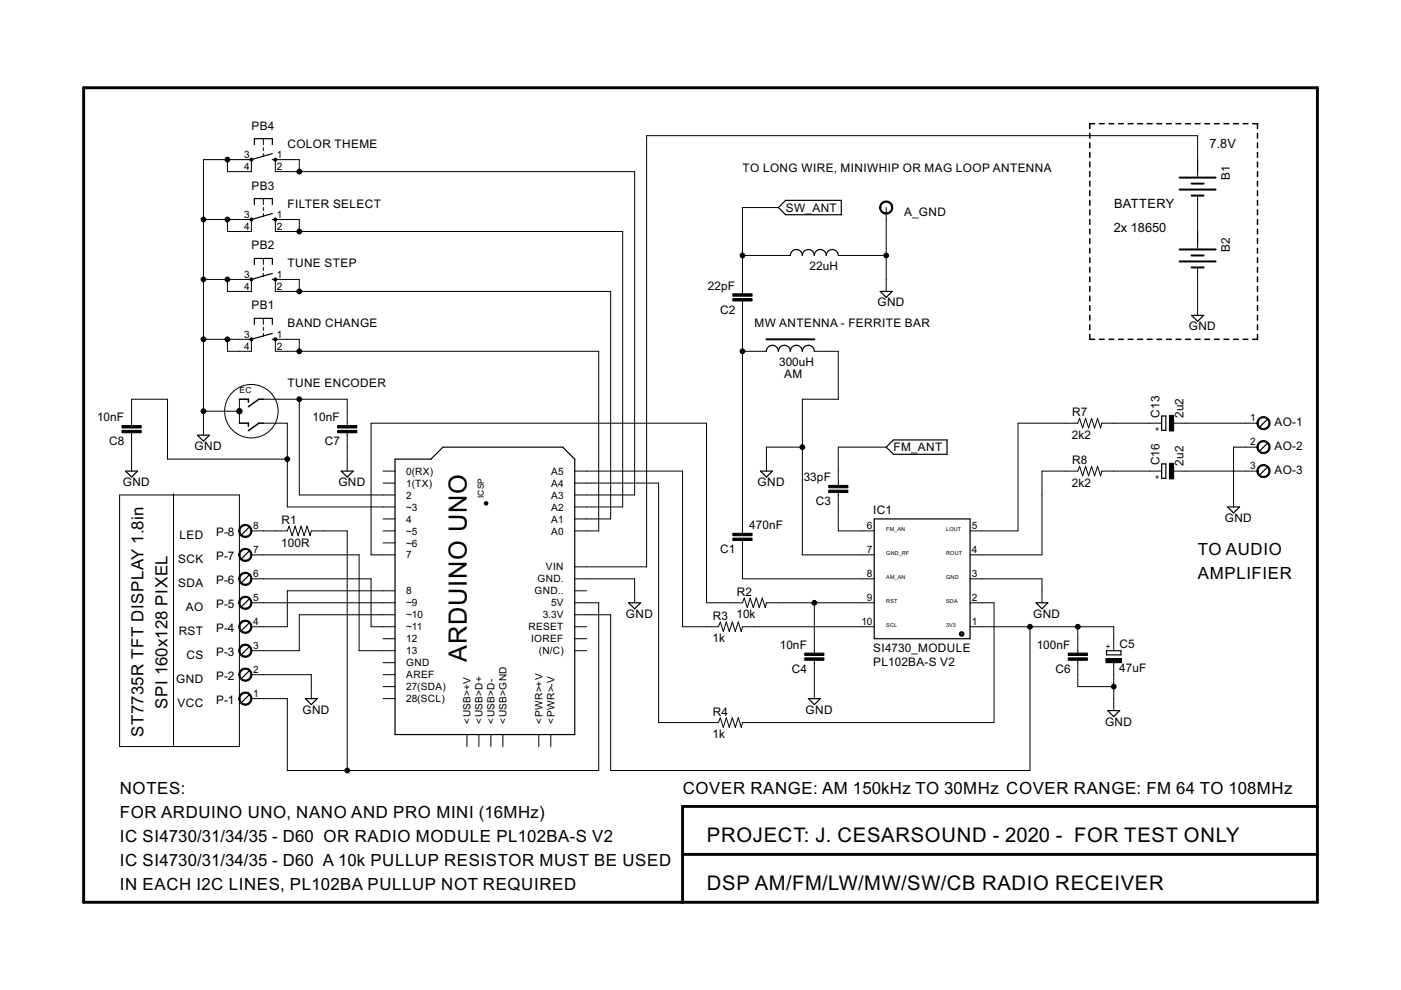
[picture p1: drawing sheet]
<svg xmlns="http://www.w3.org/2000/svg" width="297mm" height="210mm" viewBox="0 0 297 210" stroke-linecap="round" stroke-linejoin="round" font-family="sans-serif">
<g fill="none" stroke="#000" stroke-width=".21">
<path d="M48.2 33.8v2.6h5.1v-2.6h-10.2v58.5M55.8 29.4v1.3M55.8 31.3v.6M55.8 32.6v.6M63.5 36.4v-2.6h-5.1v2.6h76.2v68.5h-12.7M253.9 37.4v-8.6h-116.8v91.4h-15.2M43.1 46.5h10.2v2.6h-5.1v-2.6M43.1 59.2h10.2v2.6h-5.1v-2.6M55.8 42.1v1.3M55.8 44v.6M55.8 45.3v.6M55.8 54.8v1.3"/>
<path d="M55.8 56.7v.6M55.8 58v.6M63.5 49.1v-2.6h-5.1v2.6h73.6v58.4h-10.1M157.4 54.2h10.2M165 44h-7.6v18.3M177.7 54.2h10.2M187.9 44v17.8M253.9 41.5v11.1M253.9 56.7v10.2M43.1 71.9h10.2v2.6h-5.1v-2.6M55.8 67.5v1.3M55.8 69.4v.6"/>
<path d="M55.8 70.7v.6M63.5 74.5v-2.6h-5.1v2.6h68.5v38.1h-5M63.5 61.8v-2.6h-5.1v2.6h71.1v48.2h-7.6M157.4 74.5h5.1M157.4 63.8v49.3M172.7 74.5h5v10.1h-7.6v33h15.3M27.9 90.2v-5.6h7.6v12.7h25.4M27.9 91.8v8.1M43.1 87.2h7.7M50.8 84.6v5.1M55.8 89.7h5.1v17.8h22.9M55.8 84.6h17.8v5.6"/>
<path d="M63.5 84.6v20.3h20.3M73.6 91.8v8.1M81.2 99.9h2.6M121.9 99.9h22.8v33h7.6l.4-1 .7 2 .6-2 .6 2 .7-2 .6 2 .6-2 .7 2 .2-1h28M170.1 94.8h-7.6v5.1M187.9 94.8h-10.2v8.1M246.3 99.9h-12.7l-.3 1-.6-2-.6 2-.7-2-.6 2-.6-2-.7 2-.6-2-.4 1h-7.6v17.7h-15.2M246.3 89.7h-12.7l-.3 1-.6-2-.6 2-.7-2-.6 2-.6-2-.7 2-.6-2-.4 1h-12.7v22.9h-10.1M248.8 89.7h17.8M248.8 99.9h17.8M266.6 94.8h-5.1v12.7M25.4 104.9h25.4v53.4h-25.4z"/>
<path d="M36.8 104.7v53.3M53.3 117.6h22.8v20.4h7.7M53.3 112.6h7.6l.4-1.1 .6 2.1 .7-2.1 .6 2.1 .6-2.1 .7 2.1 .6-2.1 .6 2.1 .3-1h7.6v50.8M81.2 112.6h2.6M81.2 115.1h2.6M81.2 110h2.6M81.2 102.4h2.6M83.8 117.6h-5.1v-27.9h71.1v38.1h7.6l.4-1 .6 2 .7-2 .6 2 .6-2 .7 2 .6-2 .6 2 .3-1h22.9M121.9 102.4h17.7v50.8h12.7l.4-1 .7 2 .6-2 .6 2 .7-2 .6 2 .6-2 .7 2 .2-1h53.4v-25.4h-5.1M157.4 114.6v8.1h28M177.7 104.4v8.2h7.7M53.3 122.7h25.4v10.2h5.1"/>
<path d="M53.3 127.8h30.5M81.2 135.4h2.6M83.8 130.3h-20.3v7.7h-10.2M83.8 125.3h-22.9v7.6h-7.6M121.9 127.8h5v35.6h-66v-15.3h-7.6M121.9 138h2.5M121.9 132.9h2.5M121.9 122.7h12.7v5.1M121.9 135.4h2.5M121.9 130.3h7.6v33.1h88.9v-30.5M121.9 125.3h2.5M172.7 127.8v10.7"/>
<path d="M172.7 140v8.1M205.7 132.9h30.4v5.1M205.7 122.7h15.2v5.1M228.5 140v5.6h7.6M228.5 132.9v5.6M53.3 143h12.7v5.1M81.2 148.1h2.6M81.2 143h2.6M81.2 145.6h2.6M81.2 140.5h2.6M99 155.7v2.6M101.5 155.7v2.6"/>
<path d="M104.1 155.7v2.6M106.6 155.7v2.6M114.2 155.7v2.6M116.8 155.7v2.6M236.1 140.5v10.2"/>
<circle cx="53.3" cy="87.2" r="5.7"/>
</g>
<path d="M17.7 18.6h261.6v172.7h-261.6zM279.3 171h-134.6v20.3M144.7 181.1h134.6" fill="none" stroke="#000" stroke-width=".61"/>
<g fill="none" stroke="#000" stroke-width=".32">
<path d="M231.1 28.3v1M231.1 30.3v1M231.1 32.3v1.1M231.1 34.4v1M231.1 36.4v1M231.1 38.4v1.1M232.1 26.2h-1v1.1M233.1 26.2h1M235.1 26.2h1.1M237.2 26.2h1M239.2 26.2h1M241.2 26.2h1.1"/>
<path d="M243.2 26.2h1.1M245.3 26.2h1M247.3 26.2h1M249.3 26.2h1.1M251.4 26.2h1M253.4 26.2h1M255.4 26.2h1.1M257.5 26.2h1M259.5 26.2h1M261.5 26.2h1.1M263.6 26.2h1M265.6 26.2h1v1.1"/>
<path d="M266.6 28.3v1M266.6 30.3v1M266.6 32.3v1.1M266.6 34.4v1M266.6 36.4v1M266.6 38.4v1.1M231.1 40.4v1.1M231.1 42.5v1M231.1 44.5v1.1M231.1 46.5v1.1M231.1 48.6v1M231.1 50.6v1"/>
<path d="M231.1 52.6v1.1M231.1 54.7v1M231.1 56.7v1M231.1 58.7v1.1M266.6 40.4v1.1M266.6 42.5v1M266.6 44.5v1.1M266.6 46.5v1.1M266.6 48.6v1M266.6 50.6v1M266.6 52.6v1.1M266.6 54.7v1"/>
<path d="M266.6 56.7v1M266.6 58.7v1.1M231.1 60.7v1.1M231.1 62.8v1M231.1 64.8v1M231.1 66.8v1.1M231.1 68.9v1M231.1 70.9v1h1M233.1 71.9h1M235.1 71.9h1.1M237.2 71.9h1M239.2 71.9h1"/>
<path d="M241.2 71.9h1.1M243.2 71.9h1.1M245.3 71.9h1M247.3 71.9h1M249.3 71.9h1.1M251.4 71.9h1M253.4 71.9h1M255.4 71.9h1.1M257.5 71.9h1M259.5 71.9h1M261.5 71.9h1.1M263.6 71.9h1"/>
<path d="M266.6 70.9v1h-1M266.6 60.7v1.1M266.6 62.8v1M266.6 64.8v1M266.6 66.8v1.1M266.6 68.9v1M50.8 84.6h1.9v.7M50.8 89.7h1.9v.7M55.8 84.6h-.9l-2.2 1.6M55.8 89.7h-.9l-2.2 1.6"/>
</g>
<g fill="none" stroke="#000" stroke-width=".25">
<path d="M53.9 30.7v-1.3h3.8v1.3M57.7 33.8h.7M57.7 32.6l-4.4 1.2M53.9 43.4v-1.3h3.8v1.3M53.9 56.1v-1.3h3.8v1.3M57.7 59.2h.7M57.7 58l-4.4 1.2M57.7 46.5h.7M57.7 45.3l-4.4 1.2M165 44l1.6-1.5h11.8v3h-11.8zM167.6 54.2a1.27 1.27 0 0 1 1.2-1.3 1.27 1.27 0 0 1 1.3 1.3 1.27 1.27 0 0 1 1.3-1.3 1.27 1.27 0 0 1 1.3 1.3 1.27 1.27 0 0 1 1.2-1.3 1.27 1.27 0 0 1 1.3 1.3 1.27 1.27 0 0 1 1.3-1.3 1.27 1.27 0 0 1 1.2 1.3M53.9 68.8v-1.3h3.8v1.3"/>
<path d="M57.7 71.9h.7M57.7 70.7l-4.4 1.2M162.5 74.5a1.27 1.27 0 0 1 1.3-1.3 1.27 1.27 0 0 1 1.2 1.3 1.27 1.27 0 0 1 1.3-1.3 1.27 1.27 0 0 1 1.3 1.3 1.27 1.27 0 0 1 1.2-1.3 1.27 1.27 0 0 1 1.3 1.3 1.27 1.27 0 0 1 1.3-1.3 1.27 1.27 0 0 1 1.3 1.3M186.6 61.8h2.6l-1.3 1.3zM252.6 66.9h2.6l-1.3 1.2zM26.6 99.9h2.6l-1.3 1.3zM41.9 92.3h2.5l-1.3 1.2zM72.3 99.9h2.6l-1.3 1.3zM83.8 97.3h7.6l2.5-2.5h25.4l2.6 2.5v58.4h-38.1zM161.2 99.9h2.6l-1.3 1.3zM187.9 94.8l1.5-1.5h11.4v3h-11.4zM246.3 88.2h.9v3h-.9z"/>
<path d="M246.3 98.4h.9v3h-.9zM268.6 89l-1.5 1.5M268.6 94l-1.5 1.6M268.6 99.1l-1.5 1.5M52.8 116.9l-1.5 1.5M52.8 111.8l-1.5 1.5M185.4 110h20.3v25.4h-20.3zM260.3 107.5h2.5l-1.3 1.3zM52.8 137.2l-1.5 1.5M52.8 132.1l-1.5 1.5M52.8 127l-1.5 1.6M52.8 122l-1.5 1.5"/>
<path d="M133.3 127.8h2.5l-1.2 1.3zM219.6 127.8h2.6l-1.3 1.3zM234.6 138h3.1v.9h-3.1zM52.8 147.4l-1.5 1.5M52.8 142.3l-1.5 1.5M64.7 148.1h2.6l-1.3 1.3zM171.4 148.1h2.5l-1.2 1.3zM234.9 150.7h2.5l-1.3 1.2z"/>
</g>
<path d="M250.1 37.7h7.6M252.6 38.9h2.6M250.1 40.2h7.6M250.1 52.9h7.6M250.1 55.4h7.6M252.6 41.5h2.6M252.6 54.2h2.6M252.6 56.7h2.6M162.5 71.9h10.2" fill="none" stroke="#000" stroke-width=".42"/>
<g fill="#000" stroke="#000" stroke-width=".21">
<path d="M186.9 43.1a1.39 1.39 0 0 1 2.2 .2 1.39 1.39 0 0 1-.8 2.1 1.39 1.39 0 0 1-1.8-1.4h.3a1.14 1.14 0 0 1 1.6-.9 1.14 1.14 0 0 1 .2 1.9 1.14 1.14 0 0 1-1.8-.7v-.3h-.3z" fill-rule="evenodd"/>
<path d="M266.9 88.8a1.4 1.4 0 0 1 2.2 .2 1.4 1.4 0 0 1-.8 2.1 1.4 1.4 0 0 1-1.8-1.4h.2a1.15 1.15 0 0 1 1.6-1.1 1.15 1.15 0 0 1 .3 2 1.15 1.15 0 0 1-1.8-.6l-.1-.3h-.2z" fill-rule="evenodd"/>
<path d="M266.9 93.8a1.4 1.4 0 0 1 2.2 .3 1.4 1.4 0 0 1-.8 2 1.4 1.4 0 0 1-1.8-1.3h.2a1.15 1.15 0 0 1 1.6-1.1 1.15 1.15 0 0 1 .3 1.9 1.15 1.15 0 0 1-1.8-.5l-.1-.3h-.2z" fill-rule="evenodd"/>
<path d="M266.9 98.9a1.4 1.4 0 0 1 2.2 .2 1.4 1.4 0 0 1-.8 2.1 1.4 1.4 0 0 1-1.8-1.3h.2a1.15 1.15 0 0 1 1.6-1.1 1.15 1.15 0 0 1 .3 1.9 1.15 1.15 0 0 1-1.8-.5l-.1-.3h-.2z" fill-rule="evenodd"/>
<path d="M51 116.7a1.4 1.4 0 0 1 2.2 .2 1.4 1.4 0 0 1-.8 2.1 1.4 1.4 0 0 1-1.8-1.4h.3a1.14 1.14 0 0 1 1.7-.9 1.14 1.14 0 0 1 .1 1.9 1.14 1.14 0 0 1-1.8-.7v-.3h-.3z" fill-rule="evenodd"/>
<path d="M51 111.6a1.4 1.4 0 0 1 2.2 .3 1.4 1.4 0 0 1-.8 2 1.4 1.4 0 0 1-1.8-1.3h.3a1.14 1.14 0 0 1 1.7-1 1.14 1.14 0 0 1 .1 1.9 1.14 1.14 0 0 1-1.8-.6v-.3h-.3z" fill-rule="evenodd"/>
<path d="M102.7 106.5a.38 .38 0 0 1 .7 0 .38 .38 0 0 1-.2 .6 .38 .38 0 0 1-.5-.4l.4-.1 .1 .2-.5-.1z" fill-rule="evenodd"/>
<path d="M51 137a1.39 1.39 0 0 1 2.2 .3 1.39 1.39 0 0 1-.8 2 1.39 1.39 0 0 1-1.8-1.3h.3a1.14 1.14 0 0 1 1.7-1 1.14 1.14 0 0 1 .1 2 1.14 1.14 0 0 1-1.8-.7v-.3h-.3z" fill-rule="evenodd"/>
<path d="M51 131.9a1.39 1.39 0 0 1 2.2 .3 1.39 1.39 0 0 1-.8 2 1.39 1.39 0 0 1-1.8-1.3h.3a1.14 1.14 0 0 1 1.7-1 1.14 1.14 0 0 1 .1 2 1.14 1.14 0 0 1-1.8-.7v-.3h-.3z" fill-rule="evenodd"/>
<path d="M51 126.9a1.4 1.4 0 0 1 2.2 .2 1.4 1.4 0 0 1-.8 2.1 1.4 1.4 0 0 1-1.8-1.4h.3a1.14 1.14 0 0 1 1.7-.9 1.14 1.14 0 0 1 .1 1.9 1.14 1.14 0 0 1-1.8-.7v-.3h-.3z" fill-rule="evenodd"/>
<path d="M51 121.8a1.4 1.4 0 0 1 2.2 .2 1.4 1.4 0 0 1-.8 2.1 1.4 1.4 0 0 1-1.8-1.4h.3a1.14 1.14 0 0 1 1.7-.9 1.14 1.14 0 0 1 .1 1.9 1.14 1.14 0 0 1-1.8-.7v-.3h-.3z" fill-rule="evenodd"/>
<path d="M203.6 134a.48 .48 0 0 1 .7 .2 .48 .48 0 0 1-.3 .7 .48 .48 0 0 1-.6-.5h.3a.23 .23 0 0 1 .3-.2 .23 .23 0 0 1 .1 .4 .23 .23 0 0 1-.4-.1l-.3-.1z" fill-rule="evenodd"/>
<path d="M51 147.2a1.39 1.39 0 0 1 2.2 .2 1.39 1.39 0 0 1-.8 2.1 1.39 1.39 0 0 1-1.8-1.4h.3a1.14 1.14 0 0 1 1.7-.9 1.14 1.14 0 0 1 .1 1.9 1.14 1.14 0 0 1-1.8-.7v-.3h-.3z" fill-rule="evenodd"/>
<path d="M51 142.1a1.39 1.39 0 0 1 2.2 .2 1.39 1.39 0 0 1-.8 2.1 1.39 1.39 0 0 1-1.8-1.4h.3a1.14 1.14 0 0 1 1.7-.9 1.14 1.14 0 0 1 .1 1.9 1.14 1.14 0 0 1-1.8-.7v-.3h-.3z" fill-rule="evenodd"/>
<circle cx="48.2" cy="33.8" r=".51"/>
<circle cx="53.3" cy="33.9" r=".33"/>
<circle cx="58.4" cy="33.9" r=".33"/>
<circle cx="63.5" cy="36.4" r=".51"/>
<circle cx="43.1" cy="59.2" r=".51"/>
<circle cx="43.1" cy="46.5" r=".51"/>
<circle cx="48.2" cy="46.5" r=".51"/>
<circle cx="48.2" cy="59.2" r=".51"/>
<circle cx="53.3" cy="46.5" r=".33"/>
<circle cx="53.3" cy="59.2" r=".33"/>
<circle cx="58.4" cy="46.5" r=".33"/>
<circle cx="58.4" cy="59.2" r=".33"/>
<circle cx="63.5" cy="49.1" r=".51"/>
<circle cx="157.4" cy="54.2" r=".51"/>
<circle cx="187.9" cy="54.2" r=".51"/>
<circle cx="43.1" cy="71.9" r=".51"/>
<circle cx="48.2" cy="71.9" r=".51"/>
<circle cx="53.3" cy="71.9" r=".33"/>
<circle cx="58.4" cy="71.9" r=".33"/>
<circle cx="63.5" cy="74.5" r=".51"/>
<circle cx="63.5" cy="61.8" r=".51"/>
<circle cx="157.4" cy="74.5" r=".51"/>
<circle cx="43.1" cy="87.2" r=".51"/>
<circle cx="50.8" cy="87.2" r=".57"/>
<circle cx="60.9" cy="97.3" r=".51"/>
<circle cx="63.5" cy="84.6" r=".51"/>
<circle cx="170.1" cy="94.8" r=".51"/>
<circle cx="172.7" cy="127.8" r=".51"/>
<circle cx="218.4" cy="132.9" r=".51"/>
<circle cx="228.5" cy="132.9" r=".51"/>
<circle cx="236.1" cy="145.6" r=".51"/>
<circle cx="73.6" cy="163.4" r=".51"/>
</g>
<g fill="#000" stroke="#000" stroke-width=".21">
<path d="M155.4 62.3h4v.5h-4zM155.4 63.3h4v.5h-4zM25.9 90.2h4v.5h-4zM25.9 91.2h4v.6h-4zM71.6 90.2h4v.5h-4zM71.6 91.2h4v.6h-4zM247.9 88.1h.9v3.3h-.9zM247.9 98.2h.9v3.3h-.9zM155.4 113.1h4v.5h-4zM155.4 114.1h4v.5h-4zM175.7 102.9h4.1v.5h-4.1zM175.7 103.9h4.1v.5h-4.1z"/>
<path d="M170.6 138.5h4.1v.5h-4.1zM170.6 139.5h4.1v.5h-4.1zM226.5 138.5h4v.5h-4zM226.5 139.5h4v.5h-4zM234.5 139.6h3.3v.9h-3.3z"/>
</g>
<text font-size="6" x="99" y="140.4" transform="rotate(-90 99 140.4)">ARDUINO UNO</text>
<g font-size="4.8">
<text x="149.9" y="178.6">PROJECT: J. CESARSOUND - 2020 - FOR TEST ONLY</text>
<text x="149.9" y="188.8">DSP AM/FM/LW/MW/SW/CB RADIO RECEIVER</text>
</g>
<g font-size="4">
<text x="254" y="117.7">TO AUDIO</text>
<text x="254" y="122.7">AMPLIFIER</text>
<text x="35.5" y="150.3" transform="rotate(-90 35.5 150.3)">SPI 160x128 PIXEL</text>
<text x="30.4" y="156.2" transform="rotate(-90 30.4 156.2)">ST7735R TFT DISPLAY 1.8in</text>
<text x="25.4" y="173.5">FOR ARDUINO UNO, NANO AND PRO MINI (16MHz)</text>
<text x="25.4" y="168.4">NOTES:</text>
<text x="144.8" y="168.4">COVER RANGE: AM 150kHz TO 30MHz COVER RANGE: FM 64 TO 108MHz</text>
<text x="25.4" y="178.6">IC SI4730/31/34/35 - D60 OR RADIO MODULE PL102BA-S V2</text>
<text x="25.4" y="183.7">IC SI4730/31/34/35 - D60 A 10k PULLUP RESISTOR MUST BE USED</text>
<text x="25.4" y="188.8">IN EACH I2C LINES, PL102BA PULLUP NOT REQUIRED</text>
</g>
<g font-size="3">
<text x="256.5" y="31.3">7.8V</text>
<text x="236.2" y="44">BATTERY</text>
<text x="236.1" y="49.1">2x 18650</text>
</g>
<g font-size="2.8">
<text x="53.3" y="27.5">PB4</text>
<text x="61" y="31.3">COLOR THEME</text>
<text x="53.3" y="40.2">PB3</text>
<text x="157.5" y="36.4">TO LONG WIRE, MINIWHIP OR MAG LOOP ANTENNA</text>
<text x="260.8" y="38.2" transform="rotate(-90 260.8 38.2)">B1</text>
<text x="61" y="44">FILTER SELECT</text>
<text x="166.6" y="44.9">SW_ANT</text>
<text x="191.7" y="45.8">A_GND</text>
<text x="53.3" y="52.9">PB2</text>
<text x="260.8" y="53.5" transform="rotate(-90 260.8 53.5)">B2</text>
<text x="61" y="56.7">TUNE STEP</text>
<text x="171.7" y="57.2">22uH</text>
<text x="53.3" y="65.6">PB1</text>
<text x="150.1" y="61.4">22pF</text>
<text x="186" y="65">GND</text>
<text x="61" y="69.4">BAND CHANGE</text>
<text x="152.7" y="66.5">C2</text>
<text x="160" y="69.4">MW ANTENNA - FERRITE BAR</text>
<text x="252.1" y="70">GND</text>
<text x="165.2" y="77.5">300uH</text>
<text x="61" y="82.1">TUNE ENCODER</text>
<text x="166.2" y="80.1">AM</text>
<text x="20.6" y="89.3">10nF</text>
<text x="66.3" y="89.3">10nF</text>
<text x="227.3" y="88.2">R7</text>
<text x="245.8" y="88.5" transform="rotate(-90 245.8 88.5)">C13</text>
<text x="250.9" y="88.6" transform="rotate(-90 250.9 88.6)">2u2</text>
<text x="23.1" y="94.4">C8</text>
<text x="41.3" y="95.4">GND</text>
<text x="68.8" y="94.4">C7</text>
<text x="189.5" y="95.7">FM_ANT</text>
<text x="227.3" y="93">2k2</text>
<text x="270.2" y="90.4">AO-1</text>
<text x="270.2" y="95.4">AO-2</text>
<text x="227.3" y="98.4">R8</text>
<text x="245.8" y="98.7" transform="rotate(-90 245.8 98.7)">C16</text>
<text x="250.9" y="98.7" transform="rotate(-90 250.9 98.7)">2u2</text>
<text x="270.2" y="100.5">AO-3</text>
<text x="26" y="103">GND</text>
<text x="71.7" y="103">GND</text>
<text x="160.6" y="103">GND</text>
<text x="170.4" y="102">33pF</text>
<text x="173" y="107.1">C3</text>
<text x="227.3" y="103.2">2k2</text>
<text x="45.8" y="113.7">P-8</text>
<text x="59.7" y="111.1">R1</text>
<text x="158.9" y="112.2">470nF</text>
<text x="185.1" y="109">IC1</text>
<text x="259.7" y="110.7">GND</text>
<text x="37.8" y="119.4">SCK</text>
<text x="38.1" y="114.4">LED</text>
<text x="45.8" y="118.8">P-7</text>
<text x="59.6" y="115.9">100R</text>
<text x="152.7" y="117.3">C1</text>
<text x="37.8" y="124.5">SDA</text>
<text x="45.8" y="123.9">P-6</text>
<text x="39.4" y="129.6">AO</text>
<text x="45.8" y="129">P-5</text>
<text x="132.7" y="131">GND</text>
<text x="151.1" y="131.4">R3</text>
<text x="156.1" y="131.1">10k</text>
<text x="156.2" y="126.3">R2</text>
<text x="219" y="131">GND</text>
<text x="37.9" y="134.7">RST</text>
<text x="45.8" y="134">P-4</text>
<text x="151.1" y="136.2">1k</text>
<text x="165.3" y="137.6">10nF</text>
<text x="219.8" y="137.6">100nF</text>
<text x="237.3" y="137.5">C5</text>
<text x="39.5" y="139.7">CS</text>
<text x="45.8" y="139.1">P-3</text>
<text x="167.9" y="142.7">C4</text>
<text x="185.1" y="138.2">SI4730_MODULE</text>
<text x="185.1" y="141.3">PL102BA-S V2</text>
<text x="223.8" y="142.7">C6</text>
<text x="237.3" y="142.6">47uF</text>
<text x="37.4" y="144.8">GND</text>
<text x="37.7" y="149.9">VCC</text>
<text x="45.8" y="149.3">P-1</text>
<text x="45.8" y="144.2">P-2</text>
<text x="64.1" y="151.3">GND</text>
<text x="151.1" y="151.7">R4</text>
<text x="170.8" y="151.3">GND</text>
<text x="234.3" y="153.8">GND</text>
<text x="151.1" y="156.5">1k</text>
</g>
<g font-size="2.4">
<text x="51.7" y="33.5">3</text>
<text x="58.7" y="33.5">1</text>
<text x="51.7" y="36">4</text>
<text x="58.7" y="36">2</text>
<text x="51.7" y="46.2">3</text>
<text x="58.7" y="46.2">1</text>
<text x="51.7" y="48.7">4</text>
<text x="58.7" y="48.7">2</text>
<text x="51.7" y="58.9">3</text>
<text x="58.7" y="58.9">1</text>
<text x="51.7" y="61.4">4</text>
<text x="58.7" y="61.4">2</text>
<text x="51.7" y="71.6">3</text>
<text x="58.7" y="71.6">1</text>
<text x="51.7" y="74.1">4</text>
<text x="58.7" y="74.1">2</text>
<text x="265.1" y="89.4">1</text>
<text x="265.1" y="94.4">2</text>
<text x="86.1" y="100.6">0(RX)</text>
<text x="116.9" y="100.6">A5</text>
<text x="265.1" y="99.5">3</text>
<text x="86.1" y="105.7">2</text>
<text x="86.1" y="103.2">1(TX)</text>
<text x="116.9" y="103.2">A4</text>
<text x="116.9" y="105.7">A3</text>
<text x="53.6" y="112.2">8</text>
<text x="86.1" y="113.3">~5</text>
<text x="86.1" y="110.8">4</text>
<text x="86.1" y="108.3">~3</text>
<text x="116.9" y="108.3">A2</text>
<text x="116.9" y="110.8">A1</text>
<text x="116.9" y="113.3">A0</text>
<text x="183.8" y="112.2">6</text>
<text x="206" y="112.2">5</text>
<text x="53.6" y="117.3">7</text>
<text x="86.1" y="118.4">7</text>
<text x="86.1" y="115.9">~6</text>
<text x="183.8" y="117.3">7</text>
<text x="206" y="117.3">4</text>
<text x="53.6" y="122.4">6</text>
<text x="114" y="123.5">GND.</text>
<text x="115.8" y="121">VIN</text>
<text x="183.8" y="122.4">8</text>
<text x="206" y="122.4">3</text>
<text x="53.6" y="127.5">5</text>
<text x="86.1" y="131.1">~10</text>
<text x="86.1" y="128.6">~9</text>
<text x="86.1" y="126">8</text>
<text x="113.4" y="126">GND..</text>
<text x="115.1" y="131.1">3.3V</text>
<text x="116.8" y="128.6">5V</text>
<text x="183.8" y="127.5">9</text>
<text x="206" y="127.5">2</text>
<text x="53.6" y="137.6">3</text>
<text x="53.6" y="132.5">4</text>
<text x="86.1" y="136.2">12</text>
<text x="86.1" y="133.7">~11</text>
<text x="112" y="133.7">RESET</text>
<text x="112.6" y="136.2">IOREF</text>
<text x="182.6" y="132.5">10</text>
<text x="206" y="132.5">1</text>
<text x="53.6" y="142.7">2</text>
<text x="86.1" y="138.7">13</text>
<text x="86.1" y="143.8">AREF</text>
<text x="86.1" y="141.3">GND</text>
<text x="114.2" y="138.7">(N/C)</text>
<text x="53.6" y="147.8">1</text>
<text x="86.1" y="148.9">28(SCL)</text>
<text x="86.1" y="146.3">27(SDA)</text>
<text x="99.8" y="153.4" transform="rotate(-90 99.8 153.4)">&lt;USB&gt;+V</text>
<text x="102.3" y="153.4" transform="rotate(-90 102.3 153.4)">&lt;USB&gt;D+</text>
<text x="104.8" y="153.4" transform="rotate(-90 104.8 153.4)">&lt;USB&gt;D-</text>
<text x="107.4" y="153.4" transform="rotate(-90 107.4 153.4)">&lt;USB&gt;GND</text>
<text x="115" y="153.4" transform="rotate(-90 115 153.4)">&lt;PWR&gt;+V</text>
<text x="117.5" y="153.4" transform="rotate(-90 117.5 153.4)">&lt;PWR&gt;-V</text>
</g>
<g font-size="2">
<text x="50.8" y="83.4">EC</text>
<text x="244.9" y="91.6">+</text>
<text x="244.9" y="101.7">+</text>
<text x="102.6" y="105.7" transform="rotate(-90 102.6 105.7)">ICSP</text>
<text x="235.6" y="137.6" transform="rotate(-90 235.6 137.6)">+</text>
</g>
<g font-size="1.3">
<text x="187.9" y="112.6">FM_AN</text>
<text x="200.6" y="112.6">LOUT</text>
<text x="187.9" y="117.7">GND_RF</text>
<text x="200.6" y="117.7">ROUT</text>
<text x="187.9" y="122.7">AM_AN</text>
<text x="200.6" y="122.7">GND</text>
<text x="187.9" y="127.8">RST</text>
<text x="200.6" y="127.8">SDA</text>
<text x="187.9" y="132.9">SCL</text>
<text x="200.6" y="132.9">3V3</text>
</g>
</svg>
